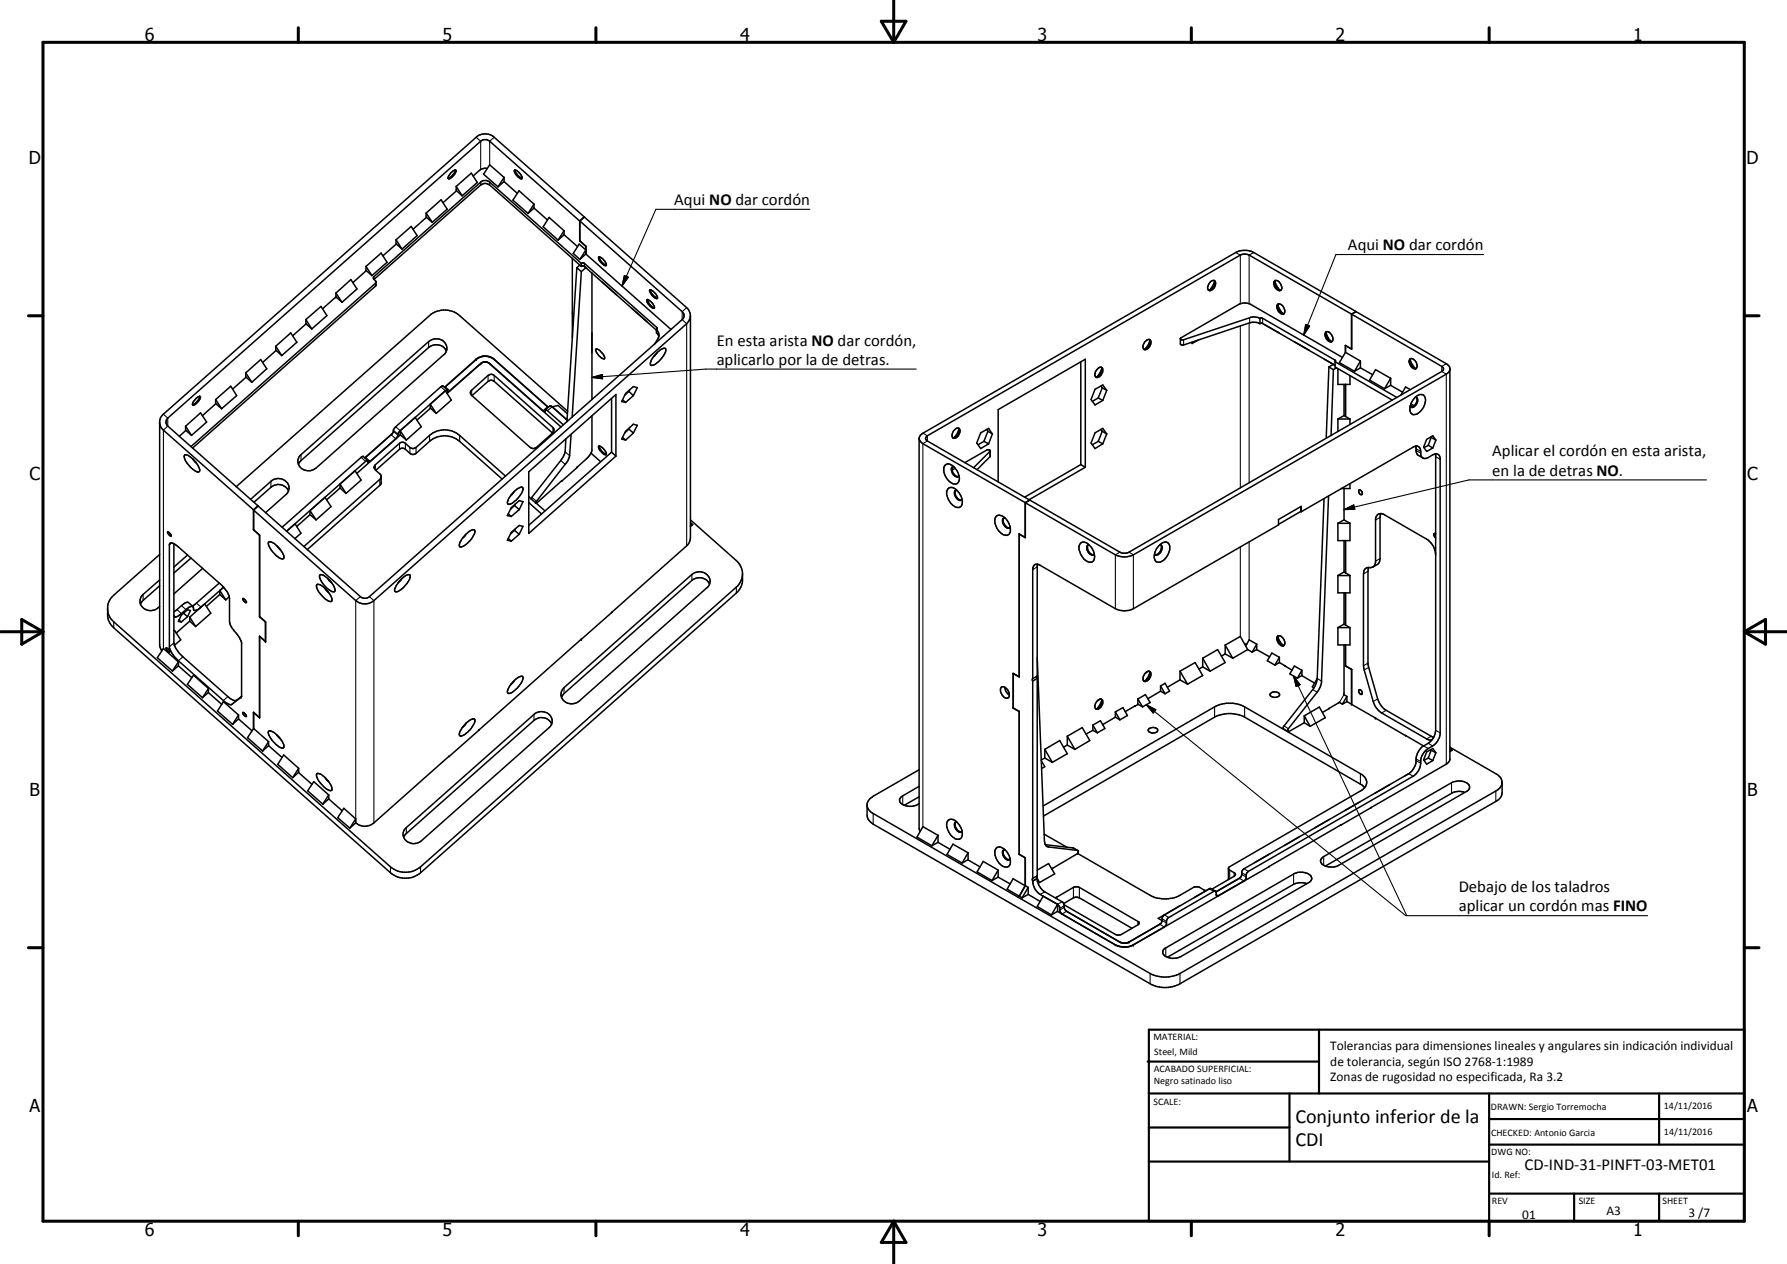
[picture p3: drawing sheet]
<svg xmlns="http://www.w3.org/2000/svg" width="420mm" height="297mm" viewBox="0 0 420 297" stroke-linecap="round" stroke-linejoin="round" font-family="sans-serif">
<g fill="none" stroke="#000" stroke-width=".35">
<path d="M107.1 40a2.7 2.7 0 0 1-1.7 1.9M114.6 39.6l-1.3 .1-2.1 1.7M121.1 40a2.82 2.82 0 0 0 1.7 1.9M93.1 56.3l3.6-3.1 1.4 2.2-3.6 3.1M93.1 56.3l1.4 2.2M93.1 56.3v1l1.4 1.2M93.2 57.3l-3.2 2.8M100.2 50.1l3.5-3.2 1.4 2.2-3.5 3.1M100.2 50.1l1.4 2.1M100.2 50.1v.9l1.4 1.2M100.3 51.1l-3.2 2.8M106 40.6l.9-.6h.3a2.43 2.43 0 0 1-1.8 2v-.3z"/>
<path d="M107.3 43.8l3.5-3.1 1.4 2.2-3.5 3.1M107.3 43.8l1.4 2.2M107.3 43.8v.9l1.4 1.3M107.3 44.8l-3.1 2.8M118.5 42.7l3.2 2.8M118.5 41.7l-1.4 2.2M118.5 42.7l-1.4 1.2M118.5 41.7v1M118.5 41.7l-3.4-3-1.4 2.2 3.4 3M120.9 40a1.46 1.46 0 0 1 1.6 1.1l.2 .4v.5a2.29 2.29 0 0 1-1.7-1.5zM125.5 48.9l3.2 2.8M125.5 48l-1.3 2.2"/>
<path d="M125.5 48.9l-1.3 1.3M125.5 48v.9M125.5 48l-3.5-3.2-1.4 2.2 3.6 3.2M132.6 55.2l3.2 2.8M132.6 54.2l-1.4 2.2M132.6 55.2l-1.4 1.2M132.6 54.2v1M132.6 54.2l-3.5-3.1-1.4 2.2 3.5 3.1M136.2 57.4l1.5 1.4-1.4 2.2-1.5-1.4zM136.3 56.6l1.4 1.3M136.3 56.6h.1M137.4 51l-21.2-18.7a3.2 3.2 0 0 0-4.2 0l-74.1 65.6-.4 .9v53l.5 1.2"/>
<path d="M137.4 51l-1.1 .9v4.7M137.4 51v.1M137.7 57.9v1.8M137.7 57.9l-1.4-1.3v-4.7l1.1-.9 24 21.3 .7 .9 .2 1M137.7 59.7l20.1 17.7M137.7 59.7l-1.4 1.3M71.9 75.1l3.6-3.1 1.4 2.2-3.6 3.1M71.9 75.1l1.4 2.2M71.9 75.1v1l1.4 1.2M72 76.1l-3.2 2.8M78.9 69.8l-3.1 2.8M78.9 69.8v.1"/>
<path d="M78.9 69.8h.2M79 68.9l3.5-3.2 1.4 2.2-3.5 3.1M79 68.9l1.4 2.1M79 68.9v.9l1.4 1.2M86.1 62.6l3.5-3.1 1.4 2.1-3.6 3.2M86.1 62.6l1.3 2.2M86.1 62.6v.9l1.3 1.3M86.1 63.6l-3.1 2.8M87.9 65.7l.5 .5v.8l-.1 .3-43 38M88.4 66.3l-43.5 38.6M134.6 60.7v13M134.6 73.7v5.7"/>
<path d="M134.7 73.7h-.1M135.6 62.9l1.1 .9M135.6 62.9l-2.3 36.2M136.3 62.3l-.7 .6M136.7 61.9v.7M136.7 63.8l-2.2 34.2M136.7 61.9l.3-.1 .4 .1 17 15 .1 .2-.1 .4M136.7 62.6l.1-.1 .6 .1M136.7 61.9l-21.6-19.1-.7-.4h-.6l-.8 .4-25.1 22.2-.1 .3 .1 .4M136.7 62.6l-21.6-19.1-1-.4-1.1 .4-25 22.2M137.4 62.6l16.9 15M137.4 62.6l.6 .4"/>
<path d="M137.7 62.9l-1 .9M139.2 64.1v29.8M140.8 60.4a1.76 1.76 0 0 1 1.3 .9l.4 .6 .1 .5a1.54 1.54 0 0 1-1.6-1.1l-.3-.7zM140.9 60.4l.5 1.1 .5 .5 .7 .3M141.5 66.2l3.5 3.1M148.5 72.4l3.6 3.2M152.1 70.4a2.42 2.42 0 0 1 1.7 2 2.29 2.29 0 0 1-1.7-1.5zM152.2 70.4l.5 1.1 .7 .7 .5 .1M152.7 68.2l.4-.1 1 .9 .5 1.1a1.86 1.86 0 0 1-1.8-1.5zM152.9 68.1a2.47 2.47 0 0 0 1.7 1.9M154.3 77.5h.1M154.3 77.5v.7l.4 .4 .2 .5"/>
<path d="M154.3 77.5l.5 .7 .1 .9M154.9 79.1l-1 1.8M162.3 74.2v52.2l-.1 .7-.8 1.2-17.6 15.7M162.3 74.2l-.2 1-.7 .9-73.5 65a3.3 3.3 0 0 1-4.3 0l-24-21.2M270.2 79.8l.2 .1M270.4 79.9a1.76 1.76 0 0 1-1.5 2.2M270.4 80l-.4 .9-.9 1.2M281.7 79.9l-1.4 .8v-.3M284.6 66.2a.64 .64 0 0 1 .8-.4 .64 .64 0 0 1 .4 .7 1.5 1.5 0 0 1-1.7 1.7 1.82 1.82 0 0 1 .5-2zM285.4 65.9l.2 .1M285.6 66a1.68 1.68 0 0 1-1.5 2.2M285.6 66.1l-.6 1.3-.7 .8"/>
<path d="M296.2 74.8h.7l17 9.8 .1 .2-.1 .2M296.2 76h.7l17 9.9M296.2 74.8v1.3l-1.1-.4-1.3 .2-15.5 5.2-.7-.2v-1.4l13.6-8a3.1 3.1 0 0 1 2.9 0l21.5 12.5M296.2 74.8l-.8-.3h-1.3l-15.9 5.4-.7-.3M297.3 76.2l3.5 2.1M299.7 66a1.36 1.36 0 0 1 1.7 1.4 .67 .67 0 0 1-.4 .9 .67 .67 0 0 1-.9-.4 1.65 1.65 0 0 1-.4-1.9zM299.8 66.1l.5 1.3 .7 .8M299.8 66a1.68 1.68 0 0 0 1.4 2.2M299.9 65.9l-.1 .1M300.4 71.6l.4 1 .9 1.1M300.5 71.4a1.62 1.62 0 0 1 1.4 2.3M300.5 71.4a1.55 1.55 0 0 0 1.3 2.4l.1-.1"/>
<path d="M300.6 71.4a1.63 1.63 0 0 0 1.3 2.3M311.7 78.1l.1-.1a1.54 1.54 0 0 1 1.4 2.2 1.29 1.29 0 0 1-1.6-1.3zM311.7 78.1l.4 1 .9 1.2M311.9 78a1.72 1.72 0 0 0 1.1 2.3M317.8 73.8v8.2l-1.5-.8M318.8 73.3l-1 .5M318.8 73.2l-1 .6M37.5 99.6l.4 .9 .5 .6 21.2 18.7M46.9 93.1l.2 .1a2.3 2.3 0 0 1-1.2 1.8l-.6 .1M46.9 93.1a2.75 2.75 0 0 0-1.6 2M46.9 93.1a2.73 2.73 0 0 1-1.7 2M50.7 93.9l3.6-3.1 1.4 2.2-3.6 3.1"/>
<path d="M50.7 93.9l1.4 2.2M50.7 93.9v.9l1.4 1.3M50.7 94.9l-3.1 2.8M57.8 87.6l3.5-3.1 1.4 2.2-3.5 3.1M57.8 87.6l1.4 2.2M57.8 87.6v1l1.4 1.2M57.9 88.6l-3.2 2.8M64.8 81.4l3.6-3.2 1.4 2.2-3.6 3.2M64.8 81.4l1.4 2.2M64.8 81.4v.9l1.4 1.3M64.9 82.3l-3.1 2.9M101.2 95l1.4 2.2"/>
<path d="M101.2 95v.9l1.4 1.3M101.2 95.9l-3.2 2.8M104.7 91.8l-10.6 9.4M104.7 91.8l1.4 2.2-3.5 3.2M104.7 91.8l-3.5 3.2M104.9 82.5a2.65 2.65 0 0 0-4.1-.8l-30 26.5-.6 .9M105.2 91.6l-1.1-.9-.4 .2-10.7 9.4a1.53 1.53 0 0 0-.6 1.3l-6.6 6M105.2 91.6l-.5 .2M105.2 91.6v.1M110.9 91.7l3.9-3.5 .3-.2h.7l14.2 12.5 .2 .5-.1 .5-4.2 3.8-.4 .1-.6-.1-14-12.4-.3-.5zM110.9 93l3.9-3.4 .3-.2h.7l14.1 12.4M112 84.4a3.3 3.3 0 0 1 4.2 .1l12.7 11.2-12.7-11.2a3.2 3.2 0 0 0-4.2 0"/>
<path d="M112 84.4v.1M112 84.5l-7.4 6.6M112 84.4l-7.5 6.6M114.9 85.3l17 15M114.9 85.3l-1.2-.2-.5 .2-8.1 7.2M114.9 85.3l12.8 11.2 .4 .3 .2-.5M114.9 85.3l-.8-.3-.9 .3-7.6 6.6-.4 .1v-.3M128.3 96.3h.1M128.3 96.3l4.1 3.5M129.8 95.6l3.5 3.1M129.8 95.6l-.5-.2-1.1 .9M129.8 95.6l1.4-.3 2.2 1.9"/>
<path d="M129.8 95.6l3.5 3M133.5 96.6l-25.4-22.4a5.4 5.4 0 0 0-7.1 0l-45.5 40.2M139.2 97.7v8.1a4.1 4.1 0 0 1-1.5 2.1l-2.1 2M140.1 82.1a2.41 2.41 0 0 1 2.1 2l-.1 .1a2.07 2.07 0 0 1-1.9-1.4zM143.8 93.6v12.7M146.4 93.9l.7 .7M147.9 92l1 1M147.9 92l-1 .9M148.1 91.6l-.2 .4M148.9 93l.9-1.9-.9-.3-1.8 1.7-.9 1.9 .9 .2M148.9 93l-1.8 1.6M154.5 82.8l-.8 1"/>
<path d="M154.6 82.8a1.9 1.9 0 0 1 1.9-.8 4 4 0 0 1-1.9 3.2l-.8 .5-.7 .2a2.42 2.42 0 0 1 1-2.6zM254.1 85v24.2M257.9 86.9l.6-.5 .4-.1 .2 .1a1.64 1.64 0 0 1-1.3 2.3 1.2 1.2 0 0 1 .1-1.8zM258.2 93.5l1.1 .6M258.2 93.5l-1.4 .8M258.9 90.7l.3 .4M258.9 86.3l.1 .1M259 86.4a1.69 1.69 0 0 1-1.4 2.2M259.1 86.5l-.4 1-.9 1.1M259.2 91.1l1 .6M259.2 91.1l-1 2.4M260.2 91.7l-.9-1.2-1.8 1-1 2.4 1 1.3 1.8-1.1"/>
<path d="M260.2 91.7l-.9 2.4M269.2 80.3a.76 .76 0 0 1 .7-.5 .76 .76 0 0 1 .7 .4 1.64 1.64 0 0 1-1.5 2 1.4 1.4 0 0 1 .1-1.9zM304.3 80.3l3.6 2M312.5 86.2l1 .7M312.5 86.2l-.7 16.8M313 80.3h.2M313.5 86.9l-.5 15.5M313.5 85.6l-1 .6M313.9 85v1.2l13.5 7.8M313.9 85l14.5 8.4M314.2 86.4l-.7 .5M314.6 86.7v3.6h2.8v-2"/>
<path d="M314.6 98.5v2.9M314.6 98.5h2.8M316 90.3v7.4M316 97.7l1.4 .8M316 97.7l-1.4 .8M316.3 81.2v1.6M316.3 90.3v7.6M316.3 81.2h.1M316.3 81.2l1.5 .8M316.3 82.8l-1.4 2.4 3.6 2M316.3 82.8l3.6 2M317.4 98.5v1.2"/>
<path d="M319.9 86.4l2.8 1.7M319.9 84.8l-1.4 2.4M319.9 86.4l-1.4 .8M319.9 84.8v1.6M327 88.9l-3.6-2-1.4 2.4 3.5 2.1M327 90.6l2.8 1.6M327 88.9l-1.5 2.5M327 90.6l-1.5 .8M327 88.9v1.7M331.5 84.4a1.51 1.51 0 0 1 1.6 2 .9 .9 0 0 1-1.5-.5l-.3-1zM331.5 95.5l.2 .1M331.5 84.5l.4 1 .9 1.1"/>
<path d="M331.6 91.6l-1.1-.7-1.1 1.9M331.6 95.2l.6 .4M331.7 84.3a1.64 1.64 0 0 0 1.3 2.3M331.7 94.9l.8 .5M332.6 93.5a1.43 1.43 0 0 1 2.4-.3 3.4 3.4 0 0 1-2.6 4.3 1.41 1.41 0 0 1-.9-2l.5-1.1zM332.8 93.3h.1a1.4 1.4 0 0 1-.4 2.3l-.4 .2-.4-.2M333 93.3a1.61 1.61 0 0 1-1.3 2.3M340.9 86.9l-.2 .5-.6 .5-73.6 42.5a4.7 4.7 0 0 1-4.3 0l-45.2-26.1-.6-.6-.3-.7M43.4 107l.1-.1a3.9 3.9 0 0 1 2.8 2.1l.6 1.1v.7a2.1 2.1 0 0 1-2.2-1.1l-.7-.9a2.12 2.12 0 0 1-.6-1.8zM43.6 100.2l3.5-3.2 1.5 2.2-3.6 3.1M43.6 100.2l1.4 2.1M43.6 100.2v.9l1.4 1.2"/>
<path d="M43.7 101.1l-1.5 1.4M45.3 107.8l.9 1M59.6 119.8v4.7M59.6 119.9v4.6l1.4 1.3M60.7 118.9l-21.3-18.8a1.24 1.24 0 0 1 0-1.8l73.6-65.1 .8-.4h.6l.7 .4 45.3 40a1.19 1.19 0 0 1 0 1.9l-73.8 65.3-1.1 .2-.8-.4-24-21.3-1.1 1M60.7 118.9v.1M60.7 118.9l-1.1 .9M67.8 115.4a2.4 2.4 0 0 0-.8-2.5 2.4 2.4 0 0 0-2.7-.2l-5.4 4.6M67.8 115.4l-.6 .8-4.8 4.3M67.8 115.4a2.66 2.66 0 0 0-4.1-.9l-4 3.5M70.5 107.1l30.3-26.8a2.45 2.45 0 0 1 2.9-.5 2.45 2.45 0 0 1 1.2 2.7l-.3 .6-30.3 26.9a2.45 2.45 0 0 1-3.1 .3 2.45 2.45 0 0 1-.9-2.9zM80 114.7l-3.2 2.8"/>
<path d="M80 113.7l3.5-3.1 1.4 2.2-3.5 3.2M80 113.7l1.4 2.3M80 113.7v1M80 114.7l1.4 1.3M86.4 108.2l-1-.9-.4 .1-18.7 16.5M86.4 108.2l-.4 .2-18.6 16.4 2-1.7 1.4 2.2-1.5 1.3M88.3 110.5l5.8-5 .4-.2 .7 .2 1.4 1.2 .6 .1 .6-.2 3.2-2.9a5.4 5.4 0 0 1 7.1 0l10 8.9M89.6 112.1l-.3 .5-17.9 15.8M92.3 101.9l-6.5 5.7M94.1 101.2a1.53 1.53 0 0 0-.6 1.3l-.5 .6-6 5.3-.5 .2-.1-.4M94.1 101.2l1.4 2.2M94.1 101.2v1l1.4 1.2"/>
<path d="M94.1 101.2l3.5-3.1 1.4 2.2-3.5 3.1M94.1 102.2l-10.2 9.1M118.9 111.9l-10.8-9.6a5.4 5.4 0 0 0-7.1 0l-3.2 2.9-.6 .2-.6-.1-1.4-1.2-.5-.2-.6 .2-5.8 5.1-.3 .5 .1 .6 1.5 1.4v1.9l-.2 .3-17.1 15.3M121 118.8l1.1 1M121 118.8l-1 .9M121 115.4a1.97 1.97 0 0 1 1.9-.8 3.6 3.6 0 0 1-1.6 3l-1.1 .8a.53 .53 0 0 1-.8 .1 .53 .53 0 0 1 0-.8l.8-1.5zM121 115.4l-.9 1.1M121.2 118.4l-.2 .4M122.1 119.8l.9-1.9-.9-.3-1.9 1.7-.9 1.9 .9 .2M122.1 119.8l-1.9 1.6M124.3 116.7l.6 .5M124.3 118.1l3 2.7"/>
<path d="M124.3 110.9l20.5-18.2v14.5l-20.5 18.1zM124.9 117.2l1.1 1M126 118.2h.1M126.1 118.2l2 1.9M132.1 113h.1M132.1 113l-6 5.2M133 103.1l-.1 3.1-.4 1-7.6 10M134.3 102.1l-.4 5-.3 1.1-7.5 9.6-.1 .4M135.7 109.8l-3.6 3.2M138.9 106.5l2.3 2M140.7 104.9a2.02 2.02 0 0 1 1.8 1.9 2.25 2.25 0 0 1-1.8-1.9zM140.9 104.8l.5 1.1 .5 .6 .7 .3"/>
<path d="M143.8 106.3l-19.5 17.1M143.8 106.3l1 .9M146.4 102.8l.7 .6M147.9 100.8l1 1M147.9 100.8l-1 .9M148.1 100.5l-.2 .3M148.9 101.8l.9-1.9-.9-.2-1.8 1.6-.9 1.9 .9 .2M148.9 101.8l-1.8 1.6M216.1 103l.3-.6 .6-.6 73.5-42.4a4.6 4.6 0 0 1 4.3 0l45.3 26.1 .6 .5 .2 .5v92.1l-.8 1-17.7 10.2M216.1 103v91.7l.3 .7M217.9 102.5l73.7-42.6 1-.2 1.1 .2 45.3 26.2a.63 .63 0 0 1 .4 .6 .63 .63 0 0 1-.4 .6l-73.5 42.5-.8 .2-1.4-.2-45.3-26.2-.4-.4zM222.2 109.3a1.63 1.63 0 0 1 2.4 .8 3.1 3.1 0 0 1 .6 3.4 1.5 1.5 0 0 1-2.2-.5 3.3 3.3 0 0 1-.8-3.7z"/>
<path d="M222.9 114.9a1.45 1.45 0 0 1 2.2 .4 3.3 3.3 0 0 1 .9 3.7 1.48 1.48 0 0 1-2-.3 3.6 3.6 0 0 1-1.2-3.7zM224.1 109.7a1.29 1.29 0 0 0 .3 2.1l.5 .3 .6-.3M224.1 109.7a1.59 1.59 0 0 0 1.3 2.3M224.2 109.6l-.1 .1M224.6 115.5a1.78 1.78 0 0 0 1.5 2M224.6 110l-.8 .4M224.7 100.8l.7-.2a1.59 1.59 0 0 1-.5 2.2l-.8 .2a1.45 1.45 0 0 1 .6-2.2zM224.7 115.2l-.1 .3M224.9 115.2l-.3 .3M224.9 115.2a.72 .72 0 0 0-.4 1.2 1.21 1.21 0 0 0 1.6 1.1M225.4 100.6l.1 .2M225.5 100.8a1.69 1.69 0 0 1-1.4 2.1"/>
<path d="M225.5 100.8l-.6 1.3-.7 .8M226.2 117.3l-.1 .2M226.9 108.7l5.2-3 .7 .1v1.5l-3.1 3.1M231.3 103.7l1.1 .6M231.3 103.7l-1.4 .8M232 100.9l.3 .4M232.3 101.3l1 .7M232.3 101.3l-1 2.4M232.8 106l-3.9 3.9M233.3 102l-.9-1.3-1.8 1-1 2.4 1 1.3 1.8-1.1M233.3 102l-.9 2.3M242.1 117.5l-1.1 .6 .1 8.3-1.5-.9"/>
<path d="M242.1 117.5v.1M242.1 117.5l-1 .7M254.1 109.2l1.1 .6M254.1 109.2l-13.2 7.6M255.2 109.8l-13.2 7.6M255.2 109.8v-25.4l-20.5 11.9v16.9M258.2 103.7l1.1 .6M258.2 103.7l-1.4 .8M258.9 100.9l.3 .4M259.2 101.3l1 .7M259.2 101.3l-1 2.4M260.2 102l-.9-1.3-1.8 1-1 2.4 1 1.3 1.8-1.1"/>
<path d="M260.2 102l-.9 2.3M305.8 119v1.2M311.3 117.2l-1.6 42.6-.8 1.9-7.1 9-.1 .5 1.2 .7M312.4 116.5l-1.7 43.9-.7 1.9-7.1 8.9-.1 .7 .2 .1 3.7-2.2M316 114.8v7.4M317.4 113.7v1.1h-2M319.5 115.2a.66 .66 0 0 1 .7 .3 .66 .66 0 0 1-.1 .7l-.5-.2zM332.9 104.8l.3 2 1.3 .8M335.8 104.6l-1 .6M335.8 104.6l1.1 .7M336.4 102.7l.1 .1M336.5 102.8l-.7 1.8"/>
<path d="M336.5 102.8l1.1 .6M337.5 106.7l.1 64.9a3.8 3.8 0 0 1-1.8 3.1l-1.1 .6M337.6 103.4l-.7-1-1.5 .9-.7 1.8 .7 1 1.5-.8M337.6 103.4l-.7 1.9M37.5 136.3l-3.9 3.4a2.13 2.13 0 0 0-.6 2.2 2.13 2.13 0 0 0 1.7 1.5h1.5l1.3-.9M37.5 137.7l-3.9 3.4-.5 .9M39.4 125l.7 .5 .1 .4-.5-.3zM40.9 127.8v23.3a5.6 5.6 0 0 0 2.1 3.2l10.6 9.4a2.44 2.44 0 0 0 2 .9l1.2-.9M40.9 127.8l1 .7 10.8 9.6a4.7 4.7 0 0 1 1.3 2.5v5.5a6.7 6.7 0 0 0 1.9 3.2l.9 1.7v12.7M40.9 127.8l-.8-.2-.3 .3v24.3l1.1 2 1 1.1 10.6 9.3a2.44 2.44 0 0 0 2 .9l2.3-1.8M44.1 130.4l-3.2 2.9M44.9 131.1l-4 3.6"/>
<path d="M47.7 133.6l-6.8 6M51.6 137l-6.4 5.4M51.7 138.8l.9-.8-6.1 5.3-.6 .2-.4-.1-.1-.8-.4-.1-.6 .2-1.7 1.5a1.6 1.6 0 0 1-1.7 .7l-.1-.3M51.7 139.7l-3.2 2.8M51.7 138.8l1.4 2.2M51.7 138.8v.9M51.7 139.7l1.4 1.3M59.6 124.5l1.4 1.3M59.6 124.5h.1M61 125.8v19.1M63.1 127.4a1.9 1.9 0 0 1 2 .8 3.7 3.7 0 0 1 1.6 3 2.06 2.06 0 0 1-2.2-1.1 3.5 3.5 0 0 1-1.4-2.7zM65.1 128.3l.9 1"/>
<path d="M72.9 120.9l-3.1 2.8M72.9 120l1.4 2.2M72.9 120v.9M72.9 120.9l1.4 1.3M72.9 120l3.5-3.1 1.4 2.1-3.5 3.2M74.5 137.4l.1-.1a4.1 4.1 0 0 1 3 2.4l.5 1.1-.2 .6a4.5 4.5 0 0 1-3.2-2.7l-.3-.8zM75.2 135.1l.1-.1a4.9 4.9 0 0 1 3.4 3.3l.1 .6-.2 .2a4.9 4.9 0 0 1-3.4-3.3zM76.4 138.3l.9 1M77.1 136l.9 1M93.9 136.5l1.6-1.3 .8-.2a1.83 1.83 0 0 1-.5 2l-.8 .9a2.61 2.61 0 0 1-2.1 1.1v-.7zM94.4 136l-.9 1M109.4 125.7a2.76 2.76 0 0 1 2.1-1.2l.2 .2a5.3 5.3 0 0 1-3 3.7l-.5 .1-.2-.4 .1-.4 .6-1.1z"/>
<path d="M109.6 125.5l-.8 .9M119.5 120.7l.7 .7M119.5 126.5l.7 .7M121 124.6l1.1 1M121 124.6l-1 .9M121.2 124.2l-.2 .4M122.1 125.6l.9-1.9-.9-.2-1.9 1.6-.9 1.9 .9 .2M122.1 125.6l-1.9 1.6M162.3 122.2l10.8 9.5 1.1 1.6a5.7 5.7 0 0 1 .4 3.4l-.4 1.3-1.1 1.4-74.2 65.7a5.5 5.5 0 0 1-7.1 0l-65.1-57.6-.8-1a5.4 5.4 0 0 1-.6-4.2l.5-1.3 .9-1.1 10.8-9.6M162.3 122.8l.5 .5M162.8 123.3l-.5 .1M162.8 123.3l-.5 .4"/>
<path d="M166.8 137.3a2.63 2.63 0 0 0-4.1-.9l-30.1 26.6-.6 .9M174.6 135.1l-.4 1.3-.7 1.3-74.6 66a5.5 5.5 0 0 1-7.1 0l-65.1-57.6-.9-1.1-.4-.9-.1-.8M234.2 121.4a1.87 1.87 0 0 1 2.7 1 2.86 2.86 0 0 1 .4 3.1 1.77 1.77 0 0 1-2.5-.7 2.99 2.99 0 0 1-.6-3.4zM236 121.7a1.63 1.63 0 0 0 1.4 2.3M236.3 121.7a.77 .77 0 0 0-.5 1.2 1.25 1.25 0 0 0 1.6 1.1M237.5 123.8l-.1 .2M239.6 125.5v33.6l-1.4-.8M239.6 125.5h.1M239.6 125.5l1.4 .8M241 126.3h.1M244 132.6l-.1 .4v25.9M254 127.7l.2-.1a2 2 0 0 1 2.5 1.2 2.64 2.64 0 0 1 .2 3.2 2.44 2.44 0 0 1-2.9-1.9l-.2-.7a1.7 1.7 0 0 1 .2-1.7z"/>
<path d="M255.9 128.1a1.64 1.64 0 0 0 1.3 2.2M256.1 128a1 1 0 0 0-.2 1.8 .89 .89 0 0 0 1.4 .4M272.5 128.2a1.62 1.62 0 0 1 2.2-.5 3.3 3.3 0 0 1-2.4 4.4 1.33 1.33 0 0 1-.8-1.9l.4-1.1zM272.7 128l.2 .1M272.9 128.1a1.46 1.46 0 0 1-.7 2.3h-.5l-.2-.2M272.9 128.1a1.58 1.58 0 0 1-1.3 2.2M305.8 120.2l.1 .1M305.8 120.2l-5.2 3M305.9 120.3v-1.3l-5.3 3.1v1.3l-34.4 19.8a4.7 4.7 0 0 1-4-.2l-17.7-10.2a1.04 1.04 0 0 0-1.2-.1 1.04 1.04 0 0 0-.5 1.2v25.6M305.9 120.3l26.4-15.2a1.09 1.09 0 0 1 1.2-.1 1.09 1.09 0 0 1 .5 1.1v.7a1.06 1.06 0 0 0 .7 .9 1.06 1.06 0 0 0 1.1-.2 3.2 3.2 0 0 1 2-.8 .96 .96 0 0 1 .8 1v64.8a4 4 0 0 1-1.8 2.8 4.5 4.5 0 0 0-2.7 3.1 4.3 4.3 0 0 1-1.8 4l-38.8 22.4a1.38 1.38 0 0 0-.5 1.5l-.4 .6-6.3 3.7-.3-.2-.1-.8M314.6 135.3v4h2.8v-4M314.6 135.3h2.8"/>
<path d="M314.6 123v4h2.8v-4M314.6 123h2.8M316 127v7.4M316 139.3v7.4M316 134.4l1.4 .9M316 134.4l-1.4 .9M316 122.2l1.4 .8M316 122.2l-1.4 .8M316.3 127v7.6M316.3 139.3v7.6M321.8 133.3l-.2 .9v21.9l2.3 8.2a4.8 4.8 0 0 0 2 2.6l11.2 6.4M322.7 133.3h-.2a1.56 1.56 0 0 0-1.8 .7l-.1 .9v21.6l2.3 8.3a4.7 4.7 0 0 0 2 2.8l10.5 6.1 1.3 .2"/>
<path d="M324.7 120.7l-.2 .9-.1 10.3-.3 .6-1.3 .8M324.7 120.7a1.21 1.21 0 0 0-1.3 1.2v10.3l-.3 .8-.4 .3M324.7 120.7l.6 .1 10.1 5.9a4.4 4.4 0 0 1 2.2 3.7M337.6 125.4h-.4a.73 .73 0 0 0 .4 1M39.1 152.3l.5 .3 .3 .6-.7-.4zM40.9 148.3l.2-.1 1.4 2.2-1.5 1.2M41.9 156.5l3.2 2.8M41.9 155.5l-3.5-3.1-1.4 2.2 3.5 3.1M41.9 155.5l-1.4 2.2M41.9 156.5l-1.4 1.2M41.9 155.5v1M42.1 145.7l.5 .5"/>
<path d="M43.1 144.1l1 .8M44.1 144.9l.7-1.4-.7-.2-1.5 1.3-.7 1.4 .7 .2M44.1 144.9l-1.5 1.3M44.6 146l-3.2 2.8M44.6 145l1.4 2.2M44.6 145v1M44.6 146l1.4 1.2M44.6 145l3.5-3.1 1.5 2.2-3.6 3.1M45.4 142.5l-1.1-.9a1.74 1.74 0 0 0-1.6 .7l-1.8 1.5M53.9 140.2l-.8 .8M57.1 140.7a1.05 1.05 0 0 1 .8 .9 .94 .94 0 0 1-.8-.9zM61 144.9l1.4 1.2v4.7l-1.4-1.3v19.2l-1.4-1.3v3.8"/>
<path d="M61 144.9l1.4 1.3M121 159.9l1.1-.9h.8a3.7 3.7 0 0 1-1.9 3.3l-.8 .5a.53 .53 0 0 1-.8 .1 .53 .53 0 0 1 0-.8l.4-.8zM121 159.9l-.9 1M143.8 143.9l-31.1 27.6M238.2 158.3v8.1M238.2 158.3h.1M239.6 159l-1.4-.8v8.2M242.8 159.5v.6M243.9 158.9v.5M243.9 159.4l-1.1 .7M243.9 158.9l-1.1 .6M243.9 159.4v46.4"/>
<path d="M243.9 154.4l1.8 43.9 .2 .5 .5 .2 7.1 .9M270 157.7l-.6 .4M270.2 157.8a1.63 1.63 0 0 1-1.3 2.3M270.3 157.8a1.52 1.52 0 0 1-1.2 2.3 1.51 1.51 0 0 1 .5-2.2M270.3 157.8h-.5M270.4 157.9l-.4 1-.9 1.2M277.4 159.8l-2.9 1.7M277.4 157.7l3.6-2 1.8 3-3.6 2.1M277.4 157.7l1.8 3.1M277.4 157.7v2.1M277.4 159.8l1.8 1M282.8 156.7l-.9 .5"/>
<path d="M282.8 154.7l1.7 3M282.8 154.7v2M282.8 156.7l1.7 1M282.8 154.7l3.5-2 1.8 3-3.6 2M288.1 153.7l-.9 .5M288.1 151.6l1.7 3.1M288.1 151.6v2.1M288.1 153.7l1.7 1M288.1 151.6l3.5-2 1.8 3.1M292.6 151.3l.5 .1M293.4 152.7l-3.6 2M293.4 152.7l1 .5"/>
<path d="M295.5 152.7l3 1.6M295.5 151.4l-1.1 1.8M295.5 152.7l-1.1 .5M295.5 151.4v1.3M295.5 151.4l-1.8-1-.8 1.4M300.4 149.6l.4 .9 .9 1.2M300.5 149.4a1.63 1.63 0 0 1 1.4 2.2M300.5 149.4a1.45 1.45 0 0 0 .6 2.2l.5 .2 .3-.2M300.6 149.4a1.63 1.63 0 0 0 1.3 2.3M300.8 154.5v1.2M300.8 155.7l1.4 .8M300.8 154.5l-1.8-1-1 1.8 1.8 1"/>
<path d="M300.8 154.5l-1 1.8M300.8 155.7l-1 .6M302.2 156.5l1.6 1M302.2 156.5h.1M306.1 158.7l3 1.8M306.1 157.5l-1.1 1.9M306.1 157.5v1.2l-1.1 .7M306.1 157.5l-1.8-1-1 1.9 1.7 1M309.7 159.6l-1.1 1.8 .3 .2M314.6 147.5v4.1h2.8v-4.1M314.6 147.5h2.8M316 151.6l-.1 11.8"/>
<path d="M316 146.7l1.4 .8M316 146.7l-1.4 .8M316.3 151.6v4.9M316.3 156.5l1.5 .8M316.4 156.5h-.1M317.8 157.3v8.2l5.6 3.2M49 162.7l3.1 2.8M49 161.8l-3.5-3.1-1.4 2.1 3.5 3.2M49 161.8l-1.4 2.2M49 161.8v.9l-1.4 1.3M56.1 169l3.2 2.7M56.1 168l-1.4 2.2"/>
<path d="M56.1 169l-1.4 1.2M56.1 168v1M56.1 168l-3.6-3.1-1.4 2.2 3.6 3.1M57.1 167.4a.97 .97 0 0 1 .8 1l-.5-.3zM59.6 171.2l-1.4 2.2 3.6 3.1M59.6 171.2l3.5 3.1M61 168.7l-1.4-1.3v3.8M63.1 175.2l3.2 2.8M63.1 174.3l-1.3 2.2M63.1 175.2l-1.3 1.3M63.1 174.3v.9M65.1 172.7l-.8-.7a.86 .86 0 0 0-1.2-.1v.1a4.7 4.7 0 0 0 2.3 3.3 .91 .91 0 0 0 1.3 .3v-.6l-.8-1.5"/>
<path d="M65.1 172.7l.8 .8M65.1 172.7l.7 .8M65.8 173.5l.2 .2M109.6 169.9l-.8 1M109.7 169.8a1.97 1.97 0 0 1 1.9-.8 2.82 2.82 0 0 1-1.1 2.5 3 3 0 0 1-2.3 1.4l-.2-.3 .2-.7zM112.7 171.4l-24.8 22a3.2 3.2 0 0 1-4.3 0M112.7 171.5h.1M129.7 170.1a2.62 2.62 0 0 0-4.2-.8l-30 26.6-.6 .8M132.6 161.6l30.1-26.6a2.48 2.48 0 0 1 2.9-.4 2.48 2.48 0 0 1 1.2 2.7l-.4 .6-30.2 26.9a2.47 2.47 0 0 1-3 .4 2.47 2.47 0 0 1-1.2-2.8zM235.4 161.5l.3-.1a1.92 1.92 0 0 1 1.6 2.3 .96 .96 0 0 1-1.6-.3 1.69 1.69 0 0 1-.3-1.9zM236.3 161.5l.1 .8 .9 1M238.2 166.4l1.4 .8"/>
<path d="M238.2 166.4l1.4 .8v33.6M238.2 166.4h.1M242.8 160.1v46.3M244.8 178.8l.8 1.4-.7 .4M245.6 178.1l-.8 .5M245.6 176.1l1.8 3.1M245.6 176.1v2M245.6 178.1l1.8 1.1M245.6 176.1l3.6-2.1 1.7 3.1-3.5 2.1M250.9 175.1l-.8 .5M250.9 173l1.8 3.1M250.9 173v2.1"/>
<path d="M250.9 175.1l1.8 1M250.9 173l3.6-2 1.7 3-3.5 2.1M257 171.6l-1.7 .9M257 170.4l1.7-1 1.1 1.8-1.8 1M257 170.4l1 1.8M257 170.4v1.2M257 171.6l1 .6M257.9 164.8l.6-.5h.4l.2 .1a1.64 1.64 0 0 1-1.3 2.3 1.2 1.2 0 0 1 .1-1.9zM258.7 164.3l-.6 .3M258.9 164.3a1.63 1.63 0 0 1-1.3 2.3M259.1 164.5l-.4 1-.9 1.1M262.2 168.5l-3 1.8"/>
<path d="M262.2 167.3l1.8-1 1.1 1.8-1.8 1.1M262.2 167.3l1.1 1.9M262.2 167.3v1.2M262.2 168.5l1.1 .7M266.8 165.9h.1M266.9 165.9l-2.3 1.3M267.5 164.3l1.8-1.1 1.1 1.9-1.8 1M267.5 164.3l1.1 1.8M267.5 164.3v1.2l1.1 .6M267.6 165.5l-.7 .4M270.1 171.3a1.46 1.46 0 0 1 2.1 .2 1.19 1.19 0 0 1-1 .8 1.19 1.19 0 0 1-1.2-.5zM272.9 162.4l-3 1.8"/>
<path d="M272.9 161.2l1-.6 1.1 1.8-1.1 .6M272.9 161.2l1 1.8M272.9 161.2v1.2M272.9 162.4l1 .6M298.6 163.1a1.3 1.3 0 0 1 2.3 .2 1.34 1.34 0 0 1-2.3-.1zM306.7 168.2l1.3 2.5M306.7 168.2v1.6M306.7 169.8l1.3 .9M306.7 168.2l3.5-2 1.4 2.5-3.6 2M312.5 166.5h.1M312.5 166.5l-1.6 .9M314.9 165.1l.7 .4"/>
<path d="M315 165l-2.5 1.5M316 163.2l.7 .5M316.7 164.9l1.1 .6M316.7 163.7l-1.1 1.8M316.7 164.9l-1.1 .6M316.7 163.7v1.2M319.5 162.1a.58 .58 0 0 1 .7 .4 .58 .58 0 0 1-.2 .7l-.5-.5zM323.4 168.7l7.1 4.2M323.4 168.7v.1M330.5 172.8l4.2 2.5M330.5 172.8v.1M334.7 175.3a4.3 4.3 0 0 0-1.8 4.1 4.3 4.3 0 0 1-1.7 2.4"/>
<path d="M335.8 178.1l-1 .6M335.8 178.1l1.1 .6M336.3 176.2l.2 .1M336.4 176.1l.1 .2M336.5 176.3l-.7 1.8M336.5 176.3l1.1 .6M337.6 176.9l-.7-1-1.5 .8-.7 1.9 .7 1 1.5-.9M337.6 176.9l-.7 1.8M340.9 175.6l11.5 6.7 .7 1.1 .1 2.9a2.47 2.47 0 0 1-1.5 2l-74.3 42.9a7.4 7.4 0 0 1-7 0l-65.1-37.5a2.66 2.66 0 0 1-1.4-2.1v-2.9l.8-1.1 11.4-6.7M340.9 176l.5 .3-.5 .3M70.2 181.5l3.2 2.8M70.2 180.6l-1.4 2.2"/>
<path d="M70.2 180.6v.9l-1.4 1.3M70.2 180.6l-3.5-3.2-1.4 2.2 3.5 3.2M74.5 181.9l.4-.1a5.7 5.7 0 0 1 3.2 3.4l-.1 .5a2.06 2.06 0 0 1-2.2-1.1 3.1 3.1 0 0 1-1.3-2.7zM76.4 182.8l.9 .9M77.3 187.7l3.2 2.8M77.3 186.8l-3.5-3.1-1.5 2.1 3.6 3.2M77.3 186.8l-1.4 2.2M77.3 187.7l-1.4 1.3M77.3 186.8v.9M83.6 192.4l-1.4 2.2M83.6 193.4l-1.4 1.2M83.6 192.4v1"/>
<path d="M83.6 192.4l-2.8-2.5-1.4 2.3 2.8 2.4M95.3 194.7l30.2-26.8a2.45 2.45 0 0 1 3-.5 2.45 2.45 0 0 1 1.2 2.8l-.6 .8-30.1 26.6a2.47 2.47 0 0 1-2.9 .4 2.47 2.47 0 0 1-1.2-2.7zM216.1 184.8l-3.9 2.2a1.09 1.09 0 0 0-.7 1.1 1.09 1.09 0 0 0 .9 1 3.7 3.7 0 0 0 3.7-.3M216.1 187.2l-3.5 2M220.5 198l2.8 1.6M220.5 196.3l-3.5-2-1.4 2.4 3.5 2.1M220.5 196.3l-1.4 2.5M220.5 198l-1.4 .8M220.5 196.3v1.7M222.9 192.8a1.52 1.52 0 0 1 2.2 .5 3.2 3.2 0 0 1 .9 3.7 1.48 1.48 0 0 1-2-.3 3.9 3.9 0 0 1-1.3-3.5zM224.7 193.2a1.63 1.63 0 0 0 1.4 2.3M224.9 193.2a.72 .72 0 0 0-.4 1.2 1.21 1.21 0 0 0 1.6 1.1"/>
<path d="M226.2 195.3l-.1 .2M234.2 199.3a1.5 1.5 0 0 1 2.2 .5 3.9 3.9 0 0 1 1.1 3.3 1.33 1.33 0 0 1-2.2 .1 3.3 3.3 0 0 1-1.2-3.7zM236 199.8a1.66 1.66 0 0 0 1.4 2.2M236 199.8a1.55 1.55 0 0 0 1.3 2.3l.1-.1M236 199.7v.1M236.3 199.7l-.3 .1M245.3 189.4l40.3-23.3a7.6 7.6 0 0 1 7 0l27.3 15.7a2.13 2.13 0 0 1 1.4 2.1 2.13 2.13 0 0 1-1.4 2l-30.9 17.9-.2 .2 .1 2.7M245.5 196l5.3 3.1M245.8 198.5l6.6 .8 1 .6M253.5 199.9l-.1 .6M305.6 196.6l-3.6 2.1M312.6 192.5l-3.5 2.1"/>
<path d="M315.2 193.9h.1M315.3 193.9l-17 9.8M319.7 188.5l-3.5 2M320.9 185.1l-.7-.7-27.6-15.9a7.8 7.8 0 0 0-7 0l-40.2 23.3M322.4 189.8h.1M322.4 189.7l-7.1 4.2M326.8 184.4l-3.6 2M331.2 181.8l-38.7 22.4-.5 .5-.1 1.2-.5 .5-5.5 3.2M331.2 181.8l-.9 .5M344.4 186.2a3.7 3.7 0 0 0-3.1 .2l-29.7 17.1M353.1 184l-.3 .9-.7 .8-74.7 43.1a7.7 7.7 0 0 1-7 0l-65.4-37.8-.8-.8-.3-.9M227.6 202.1l2.8 1.6"/>
<path d="M227.6 200.4l-1.4 2.4M227.6 200.4v1.6l-1.4 .8M227.6 200.4l-3.5-2-1.4 2.4 3.5 2M234.7 206.1l2.8 1.6M234.7 204.5v1.6M234.7 204.5l-1.5 2.4M234.7 206.1l-1.5 .8M234.7 204.5l-3.5-2.1-1.5 2.5 3.5 2M237.5 201.8l-.1 .2M239.6 200.7l1.5 .9M239.6 200.8h.1M239.6 200.8l1.4 .8"/>
<path d="M239.7 210.6h-.1M241 201.6h.1M241 208.2l-1.4 2.4M241 208.2l-2.8-1.7-1.4 2.5 2.8 1.6M241.1 201.6l-.1 6.6M241.1 208.2l-1.4 2.4 .6 .4M241.1 208.2l.7 .3M241.8 210.2l2.7 1.6M241.8 208.5l-1.5 2.5M241.8 210.2l-1.5 .8M241.8 208.5v1.7M242.8 206.4v.6"/>
<path d="M242.8 207a3.9 3.9 0 0 0 1.7 3.2l4.2 2.3M243.9 206.4l-1.1 .6M243.9 205.8v.6M243.9 205.8l-1.1 .6M243.9 206.4v.7M243.9 206.4l.5 1M243.9 204.5l2.6-1.6 1.5 2.5-3.6 2M243.9 207.1a4.1 4.1 0 0 0 1.7 2.5l4.1 2.3 .4 .4M243.9 207.1l.5 .3M247.4 204l-.1 .2M248.2 211.1l4.3-2.7h1.1l14.1 8.2 .1 .4-.3 .3-3.8 2.3-.6 .2-.7-.1-12.2-7.1M248.6 214.2l13.6 7.8"/>
<path d="M248.7 212.5l.4 .6 .1 1.1 .5 .6 12.5 7.2M248.7 212.5l-1.5 2.5M248.7 214.2l-1.5 .8M248.7 212.5v1.7M248.7 212.5l-3.4-1.9-1.4 2.4 3.3 2M250.1 212.3l2.6-1.4 1.1 .1 12.3 7.1M250.1 212.3l.1 .4M250.2 212.7l.1 .9 .5 .6M250.6 214l12.7 7.4 1.1 .3 .6-.1M253.4 200.6l17 9.8a7.7 7.7 0 0 0 7 0l3.6-2a2.42 2.42 0 0 1 2.1 .8l.4 .1M253.4 200.5l-6 3.6M272.9 217.1l-7.4 4.3"/>
<path d="M273.8 215l-.5 .6-.1 .9-.4 .6-7.3 4.3M273.8 215l-1.5 .8 .9 .5M277.3 212.9l-3.5 2.1M285.8 209.4l-.4 .1-10.8 6.2a1.74 1.74 0 0 0-.4 1.6l-.4 .5M285.8 209.4l-1.3-.6-10.7 6.2M285.8 209.4l.1 .2M288.8 204.1l1.6 1.2 .1 .2-.2 .3-5.4 3.2M291.6 206.2l-5.7 3.3M298.4 203.6l-31.9 18.4M298.5 200.7l-3.5 2M307.3 207.6l-1.8-.2-1.3 .4-29.7 17.2M311 201.5l30.3-17.6a3.6 3.6 0 0 1 4 .5 1.01 1.01 0 0 1-.5 1.6l-30.1 17.4a4 4 0 0 1-3.9-.3 .99 .99 0 0 1 .2-1.6z"/>
<path d="M262.2 222l.3 .2M262.5 222.2l1.5 .3M262.5 222.2l.7 .2M263.3 221.4l.8 .3 .9-.1M265.2 221.5l-.2 .1M265.4 222.5h-1.3M265.5 221.4l-.5 .2M266.5 222l-1.4 .5-1.8-.1M266.5 222l-1 .4M273.6 223.1l30.6-17.7a3.6 3.6 0 0 1 4 .4 1.04 1.04 0 0 1-.5 1.6l-30 17.4a3.4 3.4 0 0 1-4.2-.6l-.1-.5z"/>
</g>
<g fill="none" stroke="#000" stroke-width=".25">
<path d="M112 32.3l1 .9v6.6M116.2 32.3l-1.1 .9v5.5M113 42.8v.7M115.1 42.8v.7M190.4 49.2h-36.2l-7.9 18M290.5 59.4l1.1 .5v11.5M294.8 59.4l-1.1 .5v11.5M348.8 59.8h-34.7l-7.6 18.9M87.9 65v.7M88.3 66.6v.7M137.4 61.9v.7M146.8 64.7l.9 .5-1.4 2z"/>
<path d="M154.4 76.9v.6M161.4 72.3l-1 .9v1.9l1 1v52.2M278.3 79.8v1.3M291.6 76.6v38.1M293.7 75.9v37.6M293.8 74.7v1.2M296.9 74.8v1.2M307 76.2l.9 .4-1.4 2.1zM38.4 97.3l1 1v1.8l-1 1v51.3M100.8 80.3v1.4M103.7 90.9l1 .9M104.7 90.9l1 .9"/>
<path d="M110.9 91.7v1.2M113 85.4v.1M114.8 88.2v1.4M115.1 85.4v.1M116.2 88.2v1.4M116.2 84.5h.1M128.7 95.6l-1 .9M129.8 95.6l-1.1 .9M139.2 88.7l2.4-.7 .1 1zM215.4 86.7h-49.5l-26.7 2M313.9 84.6v.4M340.1 85.5l-1.1 .6v1.2l1.1 .6v91.7"/>
<path d="M63.7 113.1v1.4M70.8 106.8v1.4M84.9 107.5l1.1 .9M86 107.5l1 .9M88.3 109.2v1.2M89.3 112.6v1.4M92 102.2l1 .9M92.5 101.1l1 .9M92.5 101.3l1 1M93 100.3l1.1 .9M93.9 104.2v1.4M95.3 104.2v1.4"/>
<path d="M96.4 105.2v1.4M97.8 105.2v1.4M101 102.3v1.4M108.1 102.3v1.4M125 116.9l1.1 .9M130 100.5v1.2M131.9 108.2l1 .9M132.9 106.2l1 .9M217 101.8l1 .6v1.2l-1 .7v90M232.7 106.1v1.3M316 119.8l2.3-1.1 .2 1zM332.9 105.9l1.1 .6"/>
<path d="M332.9 105.5l1.1 .6M337.6 107.3l1 .6M401.2 112.8h-55.8l-29.4 7M33.6 139.7v1.4M40.3 127.6l-.5 .5M162.7 135v1.4M173.1 138v1.4M243.9 133.2l-1.1 .7M263.3 129.8l-1.1 .6v12.6M265.5 129.8l1 .6v12.6M291.6 128.5v21.1M293.7 127.3v23.1"/>
<path d="M321.6 134.2l-1 .7M324.5 131.3l-1.1 .6M324.5 121.6l-1.1 .6M26.7 146.1v1.4M40.9 151.1l-1.1 .9M41.6 143.3l1.1 .9M42.7 142.3l1 1M43 154.3l-1.1 1M46.2 141.7l1.1 1M84.7 140.2l-1.1 .9v52.3M86.9 140.2l1 .9v52.3M304.2 158.9l1.5 2-1 .4z"/>
<path d="M304.2 158.9l26.5 56.2M309.7 159.4l1 .7M321.6 155.8l-1 .7M321.8 156.8l-1.1 .6M53.6 163.7l-1.1 .9M55.6 164.6l-1.1 .9M56.7 163.9h.1M125.5 167.9v1.4M132.6 161.6v1.4M269.5 165.6l2.3 1.2-.7 .8zM269.5 165.6l61 49.6h56.9M285.6 166.1v2.4"/>
<path d="M292.6 166.1v2.4M301.9 170.6l1 .6M308.6 162.1l1.1 .5M315.9 163.4l-.9 1.6M323.9 164.3l-1 .5M325.9 166.9l-1 .7M332.9 178.7l1.1 .7M332.9 178.4l1.1 .5M334.7 175.3l1.1 .6M335.8 174.7l1 .6M336.5 173l-1.1 .7M337.6 171.6l1 .6"/>
<path d="M95.5 194.5v1.4M205.3 191.2v2.5M212.2 187v2.1M245.9 198.7l.7 .4M252.3 199.3l1.1 .6M319.9 181.8v2.5M331.2 181.8l1.1 .6M341.3 183.9v2.5M351.7 185.9v2.4M91.8 203.7v1.4M98.9 203.7v1.4M243.9 206.5l-1.1 .6"/>
<path d="M245.6 209.6l-1.1 .6M248.5 210.8v.4M249.7 211.9l-1 .6M250.2 213.2l-1 .7M250.2 212.9l-1 .5M250.8 214.2l-1.1 .6M252.4 208.5v2.5M253.8 208.5v2.5M267.5 216.5v.8M272.7 217.2l1.1 .6M273.2 216.3l1.1 .6M273.2 215.9l1.1 .6"/>
<path d="M273.8 215l1 .6M284.3 208.9l1.1 .6M286 210.2l.5 .3M289.1 204.5v2M290.2 205.1v.8M291.4 206.4l1.1 .6M292 205.5l1 .6M292 205.1l1 .6M292.5 204.2l1 .6M304.2 205.4v2.4M311.2 201.3v2.1M262.2 222h.1"/>
<path d="M263.3 221.4h.1M266.5 222h.1M270.4 228.8v2.4M274.1 222.8v2M277.4 228.8v2.4"/>
</g>
<g fill="#000">
<circle cx="112" cy="84.4" r=".18"/>
<circle cx="113" cy="85.5" r=".18"/>
<circle cx="61" cy="144.9" r=".18"/>
<circle cx="62.4" cy="146.1" r=".18"/>
<circle cx="62.4" cy="150.7" r=".18"/>
<circle cx="136.7" cy="150.2" r=".18"/>
<circle cx="317.8" cy="157.3" r=".18"/>
<circle cx="59.6" cy="167.4" r=".18"/>
<circle cx="317.8" cy="165.5" r=".18"/>
<circle cx="323.4" cy="168.7" r=".18"/>
<circle cx="247.4" cy="204.1" r=".18"/>
<circle cx="265.5" cy="221.4" r=".18"/>
<circle cx="266.5" cy="222" r=".18"/>
</g>
<g fill="none" stroke="#000" stroke-width=".71">
<path d="M10.1 9.9h400v277.1h-400zM70.1 6.5v3.4M140.1 6.5v3.4M207.2 5h5.8l-2.9 4.9zM210.1 0v9.9M280.1 6.5v3.4M350.1 6.5v3.4M6.7 74.2h3.4M410.1 74.2h3.5M.1 148.5h10M5.1 145.6l5 2.9-5 2.9zM410.1 148.5h10"/>
<path d="M410.1 148.5l5-2.9v5.8zM6.7 222.7h3.4M410.1 222.7h3.5M70.1 287v3.4M140.1 287v3.4M210.1 287v10M210.1 287l2.9 5h-5.8zM280.1 287v3.4M350.1 287v3.4"/>
</g>
<g fill="none" stroke="#000" stroke-width=".51">
<path d="M269.8 249.5h40.3M270.1 242h140v45h-140zM270.1 257h140M303.2 257v16M310.1 242v15M350.1 257v30M390.1 257v12M270.1 265h33.1M270.1 273h80M350.1 269h60M350.1 263h60M350.1 280.5h60"/>
<path d="M370.1 280.5v6.5M390.1 280.5v6.5"/>
</g>
<path d="M146.8 64.7l.9 .5-1.4 2zM307 76.2l.9 .4-1.4 2.1zM139.2 88.7l2.4-.7 .1 1zM316 119.8l2.3-1.1 .2 1zM269.5 165.6l2.3 1.2-.7 .8zM304.2 158.9l1.5 2-1 .4z" fill="#000"/>
<g font-size="4.7">
<text x="304.6" y="263.9">Conjunto inferior de la</text>
<text x="304.6" y="269.3">CDI</text>
</g>
<g font-size="4.2">
<text x="34" y="9.6">6</text>
<text x="104" y="9.6">5</text>
<text x="174" y="9.6">4</text>
<text x="244" y="9.6">3</text>
<text x="314" y="9.6">2</text>
<text x="384" y="9.6">1</text>
<text x="6.8" y="38.7">D</text>
<text x="410.6" y="38.7">D</text>
<text x="7" y="112.9">C</text>
<text x="410.8" y="112.9">C</text>
<text x="7" y="187.1">B</text>
<text x="410.8" y="187.1">B</text>
<text x="7" y="261.4">A</text>
<text x="410.8" y="261.4">A</text>
<text x="34" y="290.4">6</text>
<text x="104" y="290.4">5</text>
<text x="174" y="290.4">4</text>
<text x="244" y="290.4">3</text>
<text x="314" y="290.4">2</text>
<text x="384" y="290.4">1</text>
</g>
<g font-size="3.9">
<text x="158.5" y="48.1">Aqui NO dar cordón</text>
<text x="316.9" y="58.8">Aqui NO dar cordón</text>
<text x="168.5" y="81.2">En esta arista NO dar cordón,</text>
<text x="168.5" y="85.7">aplicarlo por la de detras.</text>
<text x="350.8" y="107.2">Aplicar el cordón en esta arista,</text>
<text x="350.8" y="111.8">en la de detras NO.</text>
<text x="343" y="209.6">Debajo de los taladros</text>
<text x="343" y="214.1">aplicar un cordón mas FINO</text>
<text x="358.5" y="275">CD-IND-31-PINFT-03-MET01</text>
</g>
<g font-size="3.1">
<text x="312.7" y="246.8">Tolerancias para dimensiones lineales y angulares sin indicación individual</text>
<text x="312.7" y="250.4">de tolerancia, según ISO 2768-1:1989</text>
<text x="312.7" y="254">Zonas de rugosidad no especificada, Ra 3.2</text>
<text x="357.9" y="286.4">01</text>
<text x="377.7" y="285.6">A3</text>
<text x="397" y="285.9">3 /7</text>
</g>
<g font-size="2.4">
<text x="271.2" y="244.4">MATERIAL:</text>
<text x="271.3" y="252">ACABADO SUPERFICIAL:</text>
<text x="271.4" y="247.9">Steel, Mild</text>
<text x="271.3" y="254.6">Negro satinado liso</text>
<text x="271.2" y="259.7">SCALE:</text>
<text x="350.6" y="260.8">DRAWN: Sergio Torremocha</text>
<text x="391.2" y="260.6">14/11/2016</text>
<text x="350.6" y="267">CHECKED: Antonio Garcia</text>
<text x="391.2" y="266.7">14/11/2016</text>
<text x="350.6" y="271.4">DWG NO:</text>
<text x="350.8" y="276.9">Id. Ref:</text>
<text x="350.8" y="282.8">REV</text>
<text x="371.2" y="282.9">SIZE</text>
<text x="390.9" y="282.9">SHEET</text>
</g>
</svg>
